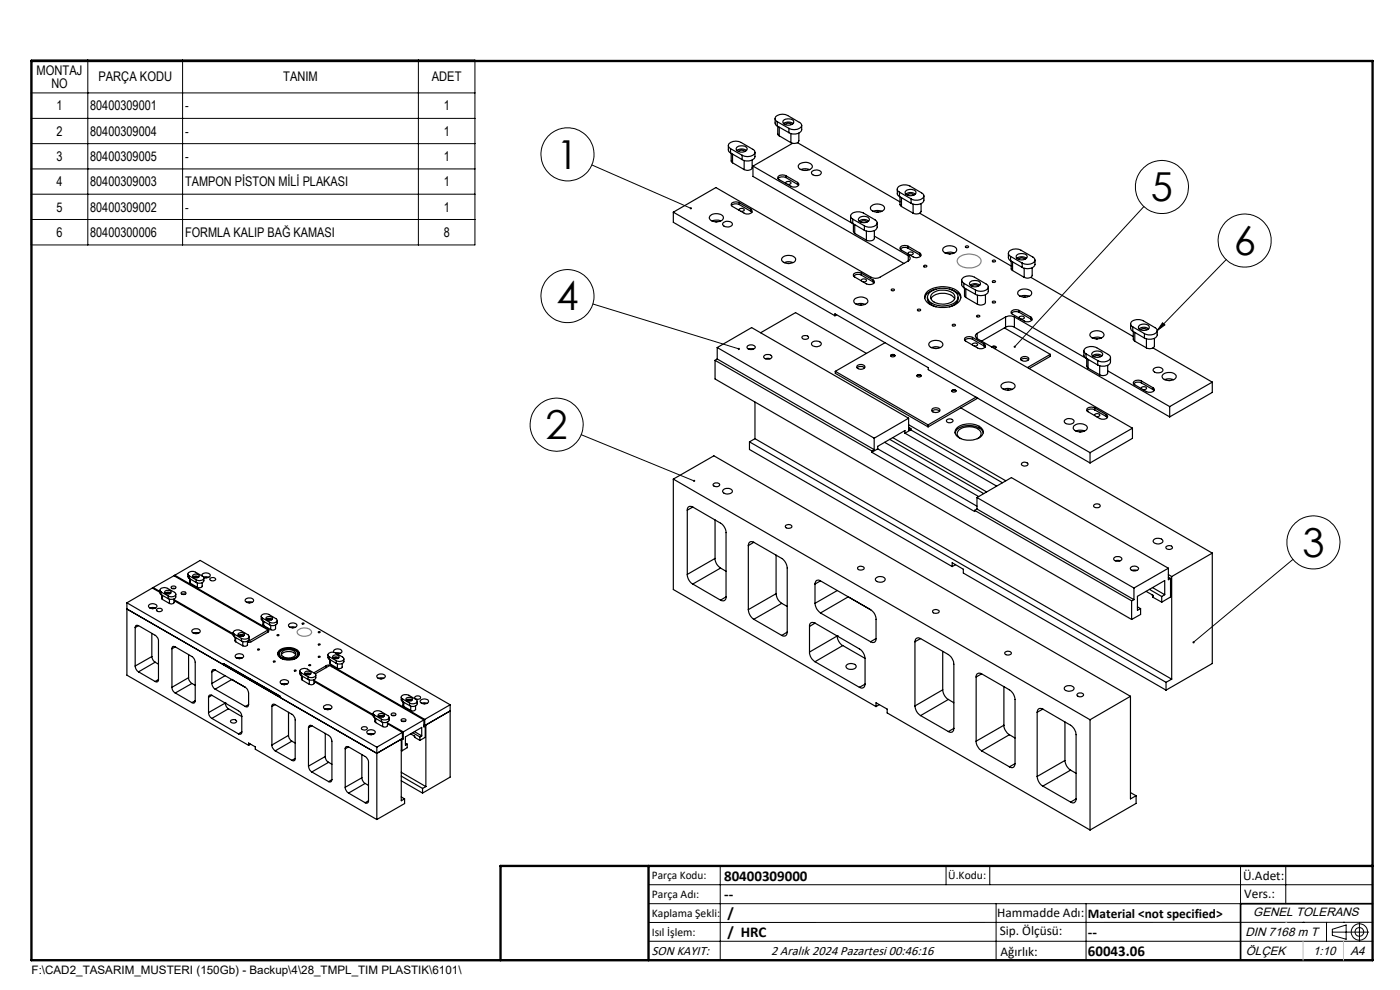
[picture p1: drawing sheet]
<svg xmlns="http://www.w3.org/2000/svg" width="297mm" height="210mm" viewBox="0 0 297 210" stroke-linecap="round" stroke-linejoin="round" font-family="sans-serif">
<g fill="none" stroke="#000" stroke-width=".25">
<path d="M154.5 30.9l.1 1.1 .4 .4M155 31.5a.73 .73 0 0 1-.5-.8 .73 .73 0 0 1 .7-.6l.9-.2 .6 .1 3 1.7a.71 .71 0 0 1 .5 .8 .71 .71 0 0 1-.7 .5l-.9 .2-1.2-.3M155 31.5l2.4 1.4M155 31.5v.9M155 32.4l2.4 1.5M155.1 32.5v1.6l.3 .4M155.4 34.5l2.5 1.5M155.4 32.7v1.8M156.3 31.9a1.78 1.78 0 0 1 2.1 0M156.4 31.2a1.59 1.59 0 0 1 2.1 .3 1.32 1.32 0 0 1-2.3 .3v-.3zM156.7 32.1a.94 .94 0 0 1 1.3 0M157.4 32.9v1"/>
<path d="M157.9 34v2M159.6 33.9v1.7a1.17 1.17 0 0 1-1.7 .4M159.7 35.2l21.3 12.3M159.7 35.2v2.2l32 18.5M160.2 32.3v.9a1.75 1.75 0 0 1-2.5 .8l-.3-.1M164.4 25.1l.1 1.2 .4 .4M164.9 25.8a.73 .73 0 0 1-.5-.8 .73 .73 0 0 1 .7-.6l.9-.2 .6 .1 3 1.7a.7 .7 0 0 1 .5 .7 .7 .7 0 0 1-.7 .6l-.9 .2-1.1-.3M164.9 25.8l2.5 1.4M164.9 25.8v.9M164.9 26.7l2.5 1.4M165 26.8v1.6l.3 .4M165.3 28.8l2.5 1.5"/>
<path d="M165.3 27v1.8M166.2 26.2a1.73 1.73 0 0 1 2 0M166.3 25.5a1.56 1.56 0 0 1 2.1 .3 1.24 1.24 0 0 1-2 .5l-.3-.3zM166.6 26.4a.94 .94 0 0 1 1.3 0M166.7 38.9a.56 .56 0 0 1 .5-.4 .56 .56 0 0 1 .6 .4l-.7 .2M166.7 37.3a1.03 1.03 0 0 0-1.7 .5l2.8 1.7a1.01 1.01 0 0 0 1.6-.5l-.2-.3M166.7 37.7a1.43 1.43 0 0 0-1.6 .2M166.7 37.3l2.5 1.4M166.7 37.7l2.5 1.4M166.7 37.3v.4M167.4 27.2v.9M167.8 28.3v2"/>
<path d="M168.1 30.4l-8.4 4.8M169.2 30.3l21.7 12.5M169.2 39.1l.2 .2M169.2 38.7v.4M169.5 28.2v1.6a1.11 1.11 0 0 1-1.7 .5M169.6 34.8a1.9 1.9 0 0 1 2.7 .4 1.5 1.5 0 0 1-2 .9 .79 .79 0 0 1-.8-.4 .79 .79 0 0 1 .1-.9zM169.9 36l.7-.2 1.2 .2M170.1 26.6v.9a1.89 1.89 0 0 1-2.7 .6M170.7 36.2h.3M172.2 36.4a1.34 1.34 0 0 1 2 .2 1.19 1.19 0 0 1-2 .1zM142.8 45l9.1-5.2 32.9 19a1.96 1.96 0 0 0 1.9 0l6-3.5M142.8 45v2.2l34.3 19.8"/>
<path d="M142.8 45l88.4 51M150.6 45.8a2.04 2.04 0 0 1 2.8 .2 .92 .92 0 0 1-1.1 1 1.56 1.56 0 0 1-1.8-.8zM151.1 46.9l.7-.2 1.1 .2M151.8 47.1h.3M153.4 47.3a1.3 1.3 0 0 1 2 .2 1.19 1.19 0 0 1-2.1 .1zM156.8 43a1.25 1.25 0 0 0-1.7 .4l.1 .3 2.7 1.5a1.17 1.17 0 0 0 1.7-.4l-.3-.4M156.8 43.4a1.46 1.46 0 0 0-1.6 .2M156.8 44.6a.54 .54 0 0 1 .6-.4 .54 .54 0 0 1 .5 .5l-.7 .1M156.8 43l2.5 1.4M156.8 43.4l2.5 1.4M156.8 43v.4M159.3 44.8l.2 .2"/>
<path d="M159.3 44.4v.4M166.1 54.5a1.94 1.94 0 0 1 2.7 .5 1.62 1.62 0 0 1-2.3 .8 .68 .68 0 0 1-.7-.5 .68 .68 0 0 1 .3-.8zM166.4 55.7l.7-.2 1.1 .2M167.1 55.9h.3M180.4 45.9l.1 1 .4 .5M180.9 46.5a.79 .79 0 0 1-.4-1 .79 .79 0 0 1 .9-.5l1-.1 .5 .2 2.7 1.5a.73 .73 0 0 1 .5 .8 .73 .73 0 0 1-.7 .6l-1.2 .2-.8-.3M180.9 46.5l2.5 1.4M180.9 46.5v.9M180.9 47.4l2.5 1.5M181 47.5v1.6l.3 .4M181.3 49.5l2.5 1.4M181.3 47.7v1.8"/>
<path d="M182.2 46.9a1.59 1.59 0 0 1 2.1 0M182.3 46.2a1.36 1.36 0 0 1 2.1 .4 1.34 1.34 0 0 1-2.3-.1zM182.6 47.1a1.03 1.03 0 0 1 1.3 0M182.7 58a1.45 1.45 0 0 0-1.7 .2l.2 .5 2.6 1.5a1.22 1.22 0 0 0 1.7-.4l-.3-.4M182.7 58.4a1.38 1.38 0 0 0-1.6 .2M182.7 59.6a.54 .54 0 0 1 .6-.4 .54 .54 0 0 1 .5 .4l-.7 .2M182.7 58l2.5 1.4M182.7 58.4l2.5 1.4M182.7 58v.4M183.4 47.9v1M183.8 49v1.9M184.8 43.8a2.04 2.04 0 0 1 2.8 .1 1.07 1.07 0 0 1-1.4 1.1 1.21 1.21 0 0 1-1.5-1.1z"/>
<path d="M185.2 59.8l.3 .2M185.2 44.8l.7-.1 1.2 .1M185.2 59.4v.4M185.5 48.9v1.6a1.13 1.13 0 0 1-1.7 .4M185.5 50.1l7.2 4.1M186 45h.3M186.1 47.3v.9a1.75 1.75 0 0 1-2.5 .8l-.2-.1M190.4 40.1v1.1l.4 .5M190.8 40.8a.73 .73 0 0 1-.4-.8 .73 .73 0 0 1 .7-.6l.5-.2 1.2 .2 2.7 1.5a.72 .72 0 0 1 .5 .8 .72 .72 0 0 1-.7 .6l-1.2 .2-.8-.3M190.8 40.8l2.5 1.4M190.8 40.8v.9M190.8 41.7l2.5 1.4"/>
<path d="M190.9 41.8v1.6l.3 .4M191.2 43.8l2.5 1.4M191.2 41.9v1.9M192.2 41.2a1.59 1.59 0 0 1 2 0M192.2 40.5a1.47 1.47 0 0 1 2.1 .3 1.26 1.26 0 0 1-2 .5l-.3-.4zM192.5 41.4a.94 .94 0 0 1 1.4 0M192.6 53.9a.56 .56 0 0 1 .6-.5 .56 .56 0 0 1 .5 .5l-.7 .2M192.7 52.2a1.03 1.03 0 0 0-1.7 .6l2.7 1.7a1.04 1.04 0 0 0 1.7-.6l-.3-.2M192.7 52.7a1.36 1.36 0 0 0-1.7 .1M192.7 52.2l2.4 1.5M192.7 52.7l2.4 1.4M192.7 52.2v.5"/>
<path d="M192.7 54.2a.58 .58 0 0 1 .4 .6 .58 .58 0 0 1-.4 .5M192.7 54.2v1.1M193.3 42.2v.9M193.7 43.3v1.9M195.1 45.2l19.4 11.2M195.1 54.1l.2 .2M195.1 53.7v.4M195.4 43.2v1.6a1.13 1.13 0 0 1-1.7 .4M196 56.4a.31 .31 0 0 1 .4-.2 .31 .31 0 0 1 .1 .4h-.5zM196 41.5v1a1.75 1.75 0 0 1-2.5 .7l-.2-.1M200.1 52.6a1.94 1.94 0 0 1 2.9 .3 1.56 1.56 0 0 1-2.3 .8l-.7-.5zM200.6 53.7l1-.2 .8 .2"/>
<path d="M201.3 53.9h.3M204 59.4v1.2l.5 .4M204.8 52.3a.3 .3 0 0 1 .4-.2 .3 .3 0 0 1 .2 .4h-.5zM205.8 59.8a1.59 1.59 0 0 1 2.2 .3 1.32 1.32 0 0 1-2.3 .3v-.3zM210.5 55.3a.3 .3 0 0 1 .4-.2 .3 .3 0 0 1 .2 .4h-.5zM210.5 59.6a.3 .3 0 0 1 .4-.1 .3 .3 0 0 1 .2 .4h-.5zM213.9 53.7l.1 1.1 .4 .5M214.4 54.4a.73 .73 0 0 1-.5-.8 .73 .73 0 0 1 .7-.6l.9-.2 .6 .1 3 1.6a.71 .71 0 0 1 .5 .8 .71 .71 0 0 1-.7 .6l-.9 .2-1.1-.3M214.4 54.4l2.5 1.4M214.4 54.4v.9M214.4 55.3l2.5 1.4M214.5 55.4v1.7l.3 .3"/>
<path d="M214.8 57.4l2.5 1.4M214.8 55.6v1.8M215.7 54.8a1.73 1.73 0 0 1 2 0M215.8 54.1a1.61 1.61 0 0 1 2.1 .3 1.35 1.35 0 0 1-2.3 .3v-.3zM216.1 55a.94 .94 0 0 1 1.3 0M216.9 55.8v.9M217.3 56.9v1.9M218.7 58.8l21.7 12.6M219 56.8v1.6a1.17 1.17 0 0 1-1.7 .4M219.6 55.2v.9a1.89 1.89 0 0 1-2.7 .6M151.7 76.4v4l88.4 51M151.7 76.4l33.3 19.3"/>
<path d="M152.2 73.7l7.3-4.2 33.3 19.2M152.2 73.7l33.3 19.2M152.2 76.2l33.3 19.2M152.2 73.7v2.5M152.2 76.2l-.5 .2M158.6 73.4a1.09 1.09 0 0 1 1.6 .3 1.03 1.03 0 0 1-1.7 0zM158.8 74.1h1M161.4 70.6l7.4-4.3 15 8.7M162.2 75.3a.9 .9 0 0 1 1.5 .5 1.1 1.1 0 0 1-1.7-.1zM162.3 76.1h1.1M170.2 71.4a.72 .72 0 0 1 .8-.3 .72 .72 0 0 1 .5 .6 .79 .79 0 0 1-1.4-.2zM172.2 72.7a1.34 1.34 0 0 1 2 .2 1.19 1.19 0 0 1-2 .1z"/>
<path d="M177.1 67v-.4l19.8 11.4v.4l34.3 19.8M177.2 78.8v.4l19.7 11.3M177.2 78.8l19.7 11.3M177.5 66.8l-.4 .2M181.4 63.4a1.9 1.9 0 0 1 2.7 .4 1.5 1.5 0 0 1-2 .9 .79 .79 0 0 1-.8-.4 .79 .79 0 0 1 .1-.9zM181.7 64.5l.7-.1 1.2 .1M181.8 78a1.26 1.26 0 0 1 1.6 0M181.9 77.6a.97 .97 0 0 1 1.6 .4 1.05 1.05 0 0 1-1.7-.2zM182.5 64.7h.3M187.7 72.7l-10.5 6.1M188.9 75.5a.55 .55 0 0 1 1 0M189 75.3a.49 .49 0 0 1 .8 .2 .47 .47 0 0 1-.5 .2 .47 .47 0 0 1-.3-.4z"/>
<path d="M189 75.4h.8M189.1 61.4a.3 .3 0 0 1 .4-.1 .3 .3 0 0 1 .2 .3l-.4 .1zM194.5 79.8a.52 .52 0 0 1 .9 0M194.6 79.6a.41 .41 0 0 1 .5-.2 .41 .41 0 0 1 .2 .5 .42 .42 0 0 1-.5 .1 .42 .42 0 0 1-.2-.4zM194.6 79.7h.8M194.6 65.7a.32 .32 0 0 1 .4-.2 .32 .32 0 0 1 .2 .4l-.4 .1zM196.6 62a5.4 5.4 0 0 1 6.9 .2 1.68 1.68 0 0 1-1 2.5 5.5 5.5 0 0 1-6-.8l-.3-.5v-.6zM196.7 63a2.02 2.02 0 0 0 1.9 2.1M197.1 62.2a4.6 4.6 0 0 1 5.9 .1 1.55 1.55 0 0 1-1.2 2.3 4.6 4.6 0 0 1-4.8-.9l-.3-.7zM197.3 72.6a1.94 1.94 0 0 1 2.7 .4 1.5 1.5 0 0 1-2 .9 .77 .77 0 0 1-.8-.4 .77 .77 0 0 1 .1-.9zM197.5 63.4a3.4 3.4 0 0 1 5 0M197.6 73.7l.7-.2 1.2 .2"/>
<path d="M197.7 62.4a3.7 3.7 0 0 1 4.7 0 1.21 1.21 0 0 1-1 1.9 3.5 3.5 0 0 1-3.8-.8l-.2-.4zM198.4 73.9h.2M198.6 61.3a2.7 2.7 0 0 0-2.4 1.9M201.4 61.3a2.93 2.93 0 0 1 2.4 1.9M202 68.9a.3 .3 0 0 1 .4-.2 .3 .3 0 0 1 .2 .4l-.4 .1zM203.2 63a1.89 1.89 0 0 1-1.8 2.1M204.5 60.1a.73 .73 0 0 1-.5-.8 .73 .73 0 0 1 .7-.6l.9-.2 .6 .1 3 1.6a.71 .71 0 0 1 .4 .8 .71 .71 0 0 1-.6 .6l-.9 .2-1.2-.3M204.5 60.1l2.4 1.4M204.5 60.1v.9M204.5 61l2.4 1.4M204.6 61.1v1.6l.3 .4M204.9 63.1l2.5 1.4"/>
<path d="M204.9 61.3v1.8M205.8 60.5a1.73 1.73 0 0 1 2.1 0M206.2 60.7a.94 .94 0 0 1 1.3 0M206.3 71.6a1.25 1.25 0 0 0-1.7 .4l.1 .3 2.7 1.5a1.17 1.17 0 0 0 1.7-.4l-.3-.4M206.3 72a1.46 1.46 0 0 0-1.7 .2M206.3 73.2a.54 .54 0 0 1 .5-.4 .54 .54 0 0 1 .6 .4l-.7 .2M206.3 71.6l2.5 1.4M206.3 72l2.5 1.4M206.3 71.6v.4M206.9 61.5v.9M207.2 67a.39 .39 0 0 1 .7 .1 .39 .39 0 0 1-.7-.1zM207.3 70.7a.58 .58 0 0 0-.4 .6 .58 .58 0 0 0 .4 .5"/>
<path d="M207.3 71.8l32.9 19M207.3 70.7v1.1M207.4 62.6v1.9M208.8 73.4l.2 .2M208.8 73v.4M209.1 62.5v1.6a1.17 1.17 0 0 1-1.7 .4M209.7 60.9v.9a1.75 1.75 0 0 1-2.5 .8l-.3-.2M210.4 73.6a.51 .51 0 0 1 .9 .2l-.3 .1M210.5 64a.31 .31 0 0 1 .4-.2 .31 .31 0 0 1 .2 .4h-.5zM211.3 73.7l-.8-.1 .4-.1 .4 .2M213.1 69.6l9.7 5.6M213.3 67.2a2.17 2.17 0 0 1 1.9 0"/>
<path d="M213.3 69.4a2.17 2.17 0 0 1 1.9 0M213.3 67.2l-6 3.5M213.3 67.2v2.2M213.3 69.4l-5.1 2.9M215.2 67.2l15.3 8.9M215.2 67.2v2.2M215.2 69.4l32.9 19M216 61.8a2.04 2.04 0 0 1 2.8 .1 1.2 1.2 0 0 1-1.7 1.1 .97 .97 0 0 1-1.1-1.2zM216.2 67.5a.56 .56 0 0 1 .5-.4 .56 .56 0 0 1 .6 .4l-.7 .2M216.2 65.9a1.03 1.03 0 0 0-1.7 .5l2.8 1.7a1.01 1.01 0 0 0 1.6-.6l-.2-.2M216.2 66.2a1.43 1.43 0 0 0-1.6 .3M216.2 65.9l2.5 1.4"/>
<path d="M216.2 66.2l2.5 1.5M216.2 65.9v.3M216.5 62.9l.7-.2 1.1 .2M216.6 76.3a1.2 1.2 0 0 1 1.6 0M216.6 75.9a1.06 1.06 0 0 1 1.7 .2 1.03 1.03 0 0 1-1.8 0zM217.2 63h.3M218.7 67.7l.2 .2M218.7 67.3v.4M222.8 75.2l-4.8 2.8M222.8 75.2v.4l-4.5 2.6M229.9 74.4l.1 1.1 .4 .5M230.4 75.1a.79 .79 0 0 1-.4-1 .79 .79 0 0 1 .9-.5l.9-.1 .6 .2 2.7 1.5a.73 .73 0 0 1 .5 .8 .73 .73 0 0 1-.7 .6l-1.2 .2-.8-.3"/>
<path d="M230.4 75.1l2.5 1.4M230.4 75.1v.9M230.4 76l2.5 1.4M230.5 76.1v1.6l.3 .4M230.8 78.1l2.5 1.4M230.8 76.2v1.9M231.4 70.7a1.94 1.94 0 0 1 2.8 .2 1.58 1.58 0 0 1-2.3 .8l-.7-.5zM231.7 75.5a1.64 1.64 0 0 1 2.1 0M231.8 74.8a1.36 1.36 0 0 1 2.1 .4 1.34 1.34 0 0 1-2.3-.1zM231.8 71.7l1-.2 .8 .2M232.1 75.7a1.03 1.03 0 0 1 1.3 0M232.6 71.9h.2"/>
<path d="M232.9 76.5v.9M233.3 77.6v1.9M235 77.5v1.6a1.13 1.13 0 0 1-1.7 .4M235 78.7l13.1 7.5M235.6 75.8v1a1.75 1.75 0 0 1-2.5 .7l-.2-.1M239.9 68.7v1.1l.4 .5M240.3 69.3a.79 .79 0 0 1-.4-.9 .79 .79 0 0 1 .9-.5l.9-.1 .6 .1 2.7 1.6a.72 .72 0 0 1 .5 .8 .72 .72 0 0 1-.7 .6l-1.2 .1-.8-.2M240.3 69.3l2.5 1.5M240.3 69.3v1M240.3 70.3l2.5 1.4M240.4 70.3v1.7l.3 .4M240.7 72.4l2.5 1.4"/>
<path d="M240.7 70.5v1.9M241.7 69.8a1.59 1.59 0 0 1 2 0M241.7 69.1a1.47 1.47 0 0 1 2.1 .2 1.26 1.26 0 0 1-2 .6l-.3-.4zM242 69.9a1.03 1.03 0 0 1 1.3 0M242.8 70.8v.9M243.2 71.9v1.9M244.6 73.8l12.6 7.3M244.7 78.2a1.3 1.3 0 0 1 2 .2 1.2 1.2 0 0 1-2.1 .2zM244.9 71.8v1.6a1.13 1.13 0 0 1-1.7 .4M245.5 70.1v.9a1.75 1.75 0 0 1-2.5 .8l-.2-.1M246.8 79.4a1.86 1.86 0 0 1 2.7 .4 1.5 1.5 0 0 1-2 .9 .8 .8 0 0 1-.8-1.2zM159 93.7v1.6l43 24.9"/>
<path d="M159 93.7l88.4 51M160.2 85.3v7.8M160.2 93.1l88.4 51M160.2 93.1l-1.2 .6M185 95.7v.2M185 95.9l21.8 12.6v-.2M185.5 92.9v2.5M185.5 95.4l-.5 .3M186.2 95.2l-1.2 .7M186.2 95.2l21.1 12.2M187.7 93.8l19.9 11.5M188.7 93.2l20 11.5"/>
<path d="M189.4 92.8l19.9 11.5M192 91.9v-.6l-5.8 3.4v.5M192 91.9l19.4 11.2M192.8 88.7v2.5l.4-.3M192.8 88.7l-7.3 4.2M192.8 90.6l.4 .3M192.8 90.1l20.6 11.9M193.2 91.2l-1.2 .7M193.2 91.2l19.5 11.2M193.2 90.9v.3M196.9 90.1v.4M197.7 87.2a1.26 1.26 0 0 1 1.6 0"/>
<path d="M197.8 86.7a1.08 1.08 0 0 1 1.6 .3 1 1 0 0 1-1.7 0zM200.9 89a.84 .84 0 0 1 1.3 .3 .86 .86 0 0 1-1.4 0zM201.9 83a.55 .55 0 0 1 .9 0M201.9 82.9h.9M202 82.8a.47 .47 0 0 1 .8 .2 .53 .53 0 0 1-.9-.1zM202.6 91.8a2.95 2.95 0 0 1 3.2-1.5 2.73 2.73 0 0 1 2.8 1.5M203 90.8a4.1 4.1 0 0 1 5.4 .2 1.46 1.46 0 0 1-1.2 2.1 3.7 3.7 0 0 1-4.6-1.2l.1-.7zM203.8 86.5l53.4 30.8M203.9 93.1a1.11 1.11 0 0 1-.9-1.1 1.11 1.11 0 0 1 .9-1.1 3.6 3.6 0 0 1 4.1 .6 1.1 1.1 0 0 1-.7 1.6M207.1 84.2l-10.2 5.9M207.4 84.4l-10.5 6.1M212.5 81.6a1.87 1.87 0 0 1 2.8 .2 1.5 1.5 0 0 1-2 .9 .8 .8 0 0 1-.8-1.1z"/>
<path d="M212.9 82.6l.7-.2 1.2 .2M213.7 82.8h.3M216.8 98.2a.86 .86 0 0 1 1.3 .3 .75 .75 0 0 1-.7 .4 .75 .75 0 0 1-.7-.6zM225.8 89.1a1.34 1.34 0 0 1 2.1 .3 1.19 1.19 0 0 1-2.1 0zM227.8 90.4a1.95 1.95 0 0 1 2.9 .3 1.74 1.74 0 0 1-2.8 .5l-.2-.3zM228.2 91.4l.8-.1 1.1 .1M229 91.6h.3M231.2 96v2.2M232.2 86.5a1.39 1.39 0 0 0-1.6 .3v.4l2.7 1.6a1.22 1.22 0 0 0 1.7-.4l-.3-.4M232.2 87a1.38 1.38 0 0 0-1.6 .1M232.2 88.2a.54 .54 0 0 1 .6-.5 .54 .54 0 0 1 .5 .5l-.7 .2M232.2 86.5l2.5 1.5"/>
<path d="M232.2 87l2.5 1.4M232.2 86.5v.5M234.7 88.4l.2 .2M234.7 88v.4M240.2 90.8l-9 5.2M240.2 90.8v2.2l-9 5.2M242.1 82.4a.56 .56 0 0 1 .6-.4 .56 .56 0 0 1 .5 .5l-.7 .1M242.1 80.8a1.03 1.03 0 0 0-1.6 .6l2.7 1.7a1.04 1.04 0 0 0 1.7-.6l-.3-.2M242.1 81.2a1.36 1.36 0 0 0-1.6 .2M242.1 80.8l2.5 1.5M242.1 81.2l2.5 1.4M242.1 80.8v.4"/>
<path d="M244.6 82.6l.2 .3M244.6 82.3v.3M247.1 80.5l.7-.1 1.2 .1M247.9 80.7h.3M248.1 86.2v2.2M257.2 81.1v2.1l-9.1 5.2M257.2 81.1l-9.1 5.1M142.8 101.6l88.4 51.1M142.8 101.6l8.6-4.9 88.4 51M142.8 101.6v23.5l43 24.8M145.8 108.2v13.6M147 107.6l5.9 3.4a2.46 2.46 0 0 1 1.1 2v13.6"/>
<path d="M147 107.6a.71 .71 0 0 0-.9-.1 .71 .71 0 0 0-.3 .7M147 107.6l-1.2 .6M151.3 102.6a.75 .75 0 0 1 1.3 .3 .83 .83 0 0 1-1.3-.1zM151.7 118.5a2.46 2.46 0 0 0 1.2 2M151.7 110.3v8.2M151.7 118.5l-5.9 3.3M153.4 104a1.15 1.15 0 0 1 2 .3 1.29 1.29 0 0 1-2.1-.1zM158.7 115.7v13.6M159.9 115l5.9 3.5a2.71 2.71 0 0 1 1.2 2v13.6M159.9 115a.72 .72 0 0 0-.8 0 .72 .72 0 0 0-.4 .7M159.9 115l-1.2 .7M164.6 117.7v8.2"/>
<path d="M166.7 111.5a.79 .79 0 0 1 1.3 .3 .87 .87 0 0 1-1.4-.2zM202.7 119.8l-.7 .4M206.8 108.3l33.3 19.2M207.3 105.5v2.5M207.3 105.5l33.3 19.2M207.3 108l33.3 19.2M207.3 105.5l7.3-4.2 33.3 19.2M207.3 108l-.5 .3M232.1 107.1a.7 .7 0 0 1 .7-.3 .7 .7 0 0 1 .6 .6 .77 .77 0 0 1-1.4-.2zM236.4 118.3a1.04 1.04 0 0 1 1.6 .3 1 1 0 0 1-1.7 0zM236.6 118.9h1M244.9 114.4a1.3 1.3 0 0 1 1.8 .4 1.19 1.19 0 0 1-2.1 0z"/>
<path d="M247.3 116a.85 .85 0 0 1 1.4 .2 .79 .79 0 0 1-.7 .3 .79 .79 0 0 1-.7-.5zM257.2 117.3l-8.6 5M257.2 117.3v23.4l-9.8 5.7M26.9 129.2l53 30.6 5.5-3.1v-1.3M26.9 127.9v15.3l25.8 14.9M26.9 127.9l53 30.6M28.7 133.1v8.2M29.4 132.7l3.5 2.1a1.38 1.38 0 0 1 .7 1.2v8.1M29.4 132.7a.44 .44 0 0 0-.5 0 .44 .44 0 0 0-.2 .4M29.4 132.7l-.7 .4M31.7 128.3a1.08 1.08 0 0 1 1.6 .3 1.04 1.04 0 0 1-1.8-.1zM31.9 129l.4-.1 .6 .1"/>
<path d="M32.2 139.3l.2 .6 .5 .6M32.2 134.4v4.9M32.2 139.3l-3.5 2M32.3 129.1h.2M32.5 124.6l4.4-2.5 20 11.5-4.4 2.6M32.5 124.6l1.4 .9M32.5 124.6v.2M33.2 129.2a.65 .65 0 0 1 .7-.2 .65 .65 0 0 1 .5 .5 .7 .7 0 0 1-1.2-.2zM33.9 125.2v.7l.3 .2M33.9 125.7l-1.6-1-5.4 3.2M34.2 125.6a.52 .52 0 0 1-.2-.7 .52 .52 0 0 1 .7-.2h.7l1.6 1a.52 .52 0 0 1 .2 .6 .52 .52 0 0 1-.7 .3l-.8-.2M34.2 125.6l1.5 .8"/>
<path d="M34.2 125.6v.5M34.2 126.1l1.5 .9M34.3 126.9l.1 .2 1.5 .9M34.3 126.2v.8M34.5 126.3v.9M35 125.8a.95 .95 0 0 1 1.2 0M35 125.4l.4-.2a.57 .57 0 0 1 .6 0 .57 .57 0 0 1 .3 .6l-.5 .2a.57 .57 0 0 1-.6 0 .57 .57 0 0 1-.2-.5zM35.2 125.9l.3-.1 .5 .1M35.7 126.4v.6M35.9 127.1v.9M36.3 124.5l.2-.2a.42 .42 0 0 1 .6 0 .42 .42 0 0 1 .2 .4 .59 .59 0 0 1-1-.2zM36.5 137.6v8.2"/>
<path d="M36.5 124.8h.6M36.9 127.7a.66 .66 0 0 1-1 .3M36.9 127v.8M36.9 127.2l12.6 7.2M36.9 127.4l12.6 7.2M37.1 122l19.7 11.4M37.1 122l5.4-3.1 53 30.6M37.1 122v.2M37.2 137.2l3.7 2.1 .4 .6 .1 .6v8.2M37.2 137.2a.41 .41 0 0 0-.5-.1 .41 .41 0 0 0-.2 .5M37.2 137.2l-.7 .4M37.3 126v.6a1.12 1.12 0 0 1-1.6 .4"/>
<path d="M38.4 125.8l.1-.1a.5 .5 0 0 1 .6-.2 .5 .5 0 0 1 .3 .5l-.2 .1a.53 .53 0 0 1-.8-.3zM38.6 126.1h.6M39.9 121.8v.6l.2 .3M40 138.8v4.9M40.1 122.2a.49 .49 0 0 1-.2-.6 .49 .49 0 0 1 .6-.4h.7l1.8 1a.52 .52 0 0 1 .2 .7 .52 .52 0 0 1-.7 .2l-.9-.1M40.1 122.2l1.5 .8M40.1 122.2v.5M40.1 122.7l1.5 .9M40.2 123.4l.2 .3M40.2 122.8v.7M40.4 123.7l1.5 .9M40.4 122.9v.8"/>
<path d="M40.9 133.6a.91 .91 0 0 1 .9-.3 .91 .91 0 0 1 .6 .7 1.09 1.09 0 0 1-1.7-.1zM40.9 122.1l.1-.1a.83 .83 0 0 1 1.3 .2 .83 .83 0 0 1-1.4 0zM41 122.4l.5-.2 .7 .2M41 134.3h1.2M41.1 122.5h.1a.51 .51 0 0 1 .7 0M41.5 134.4h.2M41.6 123v.6M41.9 123.7v.9M42.8 122.2a.94 .94 0 0 1 .9-.7 .94 .94 0 0 1 .9 .6 1.09 1.09 0 0 1-1.4 .4M42.9 124.3a.69 .69 0 0 1-1 .3M42.9 123.6v.8M43.2 122.4h1.1"/>
<path d="M43.3 122.6v.6a1.17 1.17 0 0 1-1.7 .4M43.6 122.5h.2M44.6 122.7a.6 .6 0 0 1 .7-.2 .6 .6 0 0 1 .4 .5 .68 .68 0 0 1-1.2-.2zM49.5 134.2v.5l.2 .4M49.7 134.5a.47 .47 0 0 1-.2-.5 .47 .47 0 0 1 .6-.3l1 .1 1.5 .8a.47 .47 0 0 1 .2 .6 .47 .47 0 0 1-.5 .3l-1.1-.1M49.7 134.5l1.5 .9M49.7 134.5v.6M49.7 135.1l1.5 .9M49.8 135.8l.2 .3M49.8 135.1v.8M50 139a1.07 1.07 0 0 1 1.7 .3 1.05 1.05 0 0 1-1.8-.1zM50 136.1l1.5 .9a.63 .63 0 0 0 1-.3"/>
<path d="M50 135.2v.9M50.2 139.6h1.1M50.6 134.8l.3-.2 .9 .2M50.6 134.4a.72 .72 0 0 1 1.2 .3l-.4 .3a.55 .55 0 0 1-.6 0 .55 .55 0 0 1-.3-.5zM50.7 139.7h.2M50.8 134.9a.55 .55 0 0 1 .8 0M51.2 135.4v.6M51.5 136.1v.9M52.1 127.1a1.06 1.06 0 0 1 1.7 .3 1.07 1.07 0 0 1-1.8-.1zM52.4 127.8h1M52.5 136v.8M52.8 127.9h.2"/>
<path d="M52.8 135v.6a1.1 1.1 0 0 1-1.6 .4M54.6 137.7l.5 .1-.2 .1zM55.4 130.7v.7l.3 .3M55.7 131.1a.46 .46 0 0 1-.3-.6 .46 .46 0 0 1 .6-.3l.9 .1 1.6 .9a.47 .47 0 0 1 .3 .6 .47 .47 0 0 1-.6 .3l-1-.1M55.7 131.1l1.5 .9M55.7 131.1v.6M55.7 131.7l1.5 .8M55.8 132.4l.2 .3M55.8 131.7v.8M56 132.7l1.4 .9M56 131.8v.9M56.5 130.9l.4-.1a.54 .54 0 0 1 .6 0 .54 .54 0 0 1 .2 .6l-.4 .1a.53 .53 0 0 1-.6 0 .53 .53 0 0 1-.2-.6z"/>
<path d="M56.5 131.4l.4-.2 .8 .2M56.7 131.5a.55 .55 0 0 1 .8 0M56.8 133.4a.37 .37 0 0 1 .2 .3 .37 .37 0 0 1-.2 .4l-3.6 2.1-.7 .1M56.8 133.4l.1 .6M57.2 132v.5M57.4 132.6v1M58.5 133.3a.66 .66 0 0 1-1.1 .3M58.5 132.6v.7M58.8 131.6v.5a1.1 1.1 0 0 1-1.6 .4M59.3 138.7a1.19 1.19 0 0 0 1.1 1.2M59.3 137.9a3.2 3.2 0 0 1 4.1 .4 1.39 1.39 0 0 1-1.4 1.6 2.51 2.51 0 0 1-3.1-1.2v-.3zM59.4 138.2a2.63 2.63 0 0 1 3.7 .2 1.34 1.34 0 0 1-1.6 1.4h-.2a1.67 1.67 0 0 1-2-1.2z"/>
<path d="M59.7 138.9a2.05 2.05 0 0 1 3 0M59.8 138.3a1.98 1.98 0 0 1 3 .3 1.69 1.69 0 0 1-2.5 .8 .71 .71 0 0 1-.5-1.1zM60.4 137.7a1.77 1.77 0 0 0-1.5 1.1M61.3 132.5a.99 .99 0 0 1 1.7 .2 1.06 1.06 0 0 1-1.8-.1zM61.5 133.1h1.2M62 133.2h.2M62.1 137.7a1.69 1.69 0 0 1 1.4 1.1M63.1 138.7a1.15 1.15 0 0 1-1 1.2M64.1 132.2h.4v.1l-.3 .1zM67.5 134l.4 .1-.2 .1zM67.5 136.7h.4l-.2 .1zM67.5 139.3h.4l-.2 .1z"/>
<path d="M69.6 138.9v.7l.2 .2M69.8 139.3l1.5 .9M69.8 139.3v.5M69.8 139.8l1.5 .9M69.9 139.9v.8M70.6 139.2l.1-.1a.79 .79 0 0 1 1.2 .3 .8 .8 0 0 1-1.3-.1zM70.7 139.6l.5-.3 .7 .3M70.8 139.7a.55 .55 0 0 1 .8 0M70.8 138.4a.56 .56 0 0 1 .2-.6 .56 .56 0 0 1 .5-.2 .63 .63 0 0 1 .7 .1 .63 .63 0 0 1 .2 .7l-.2 .2-.7 .1M71.2 138.5l1.5 .9a.52 .52 0 0 1 .2 .7 .52 .52 0 0 1-.7 .2l-.9-.1M71.2 138.5a1.02 1.02 0 0 0-1.6 .5l.2 .3M71.2 138.5l1 .1"/>
<path d="M71.5 138.7h.2M73 139.8v.5a1.17 1.17 0 0 1-1.7 .4M145.8 121.8a2.46 2.46 0 0 0 1.2 2.1M147 123.9l5.9 3.4M152.9 120.5l1.1 .7M152.9 120.5l-5.9 3.4M154 126.6a.71 .71 0 0 1-.3 .8 .71 .71 0 0 1-.8-.1M154 126.6l-1.1 .7M158.7 129.3a2.71 2.71 0 0 0 1.2 2.1M159.9 131.4l5.9 3.4M164.6 125.9a2.61 2.61 0 0 0 1.2 2.1M164.6 125.9l-5.9 3.4"/>
<path d="M165.8 128l1.2 .6M165.8 128l-5.9 3.4M167 134.1a.72 .72 0 0 1-.3 .7 .72 .72 0 0 1-.9 0M167 134.1l-1.2 .7M171.7 138.3a2.46 2.46 0 0 0 1.2 2.1M171.7 132.9v5.4M172.9 132.2a.71 .71 0 0 0-.8-.1 .71 .71 0 0 0-.4 .8M172.9 132.2l9.4 5.4a2.63 2.63 0 0 1 1.2 2.1M172.9 128a2.71 2.71 0 0 0 1.2 2M172.9 123.9v4.1M172.9 132.2l-1.2 .7M174.1 123.2a.7 .7 0 0 0-.9-.1 .7 .7 0 0 0-.3 .8"/>
<path d="M174.1 123.2l10.6 6.1a2.46 2.46 0 0 1 1.1 2.1v4.1M174.1 130l10.6 6.1M174.1 123.2l-1.2 .7M177.6 134.9a2.46 2.46 0 0 0 1.2 2M177.6 134.9h.1M177.6 134.9l-5.9 3.4M177.6 125.3l-4.7 2.7M178.8 136.9l4.7 2.8M178.8 136.9l-5.9 3.5M179.9 126.6h.1M180 126.6l4.7 2.8M180 126.6l-5.9 3.4"/>
<path d="M182 120.4a.79 .79 0 0 1 1.3 .2 .82 .82 0 0 1-1.4-.1zM183.5 139.7v5.4M185.8 122.7a1.31 1.31 0 0 1 2 .2 1.19 1.19 0 0 1-2.1 0zM185.8 135.5a.7 .7 0 0 1-.3 .7 .7 .7 0 0 1-.8-.1M185.8 135.5l-1.1 .6M194.1 136.1v13.6M195.3 135.5l5.9 3.3a2.71 2.71 0 0 1 1.2 2.1v13.6M195.3 135.5a.73 .73 0 0 0-.8-.1 .73 .73 0 0 0-.4 .7M195.3 135.5l-1.2 .6M198 129.4a.94 .94 0 0 1 1.2 .3 .8 .8 0 0 1-1.4 0zM200 138.2v8.1M202 120.2v-.8l2.4 1.3v.9l43 24.8"/>
<path d="M213.2 138.4a.79 .79 0 0 1 1.3 .3 .82 .82 0 0 1-1.4-.2zM239.9 120.4a1.09 1.09 0 0 1 1.6 .2 1.03 1.03 0 0 1-1.7 0zM240.1 127.5v3.9M240.1 121h1.1M240.6 127.2l-.5 .3M240.6 124.7v2.5M241.3 128.7l.7 .4M242 129.1v1.2l-1.9 1.1M243.1 125.4l1.5 .9v.4M243.8 125l2.7 1.5M244.4 126.1l.2 .6M244.5 124.6l2.6 1.5"/>
<path d="M244.6 126.7l1.9 1M246.5 126.5v1.2M247.1 126.1l-.6 .4M247.1 126.1v-3l-5.8 3.4v3l.7-.4M247.9 120.5v2.5l.4-.3M247.9 120.5l-7.3 4.2M247.9 122.4l.4 .3M247.9 121.9l.7 .4M248.3 122.7v3.9l-1.8 1.1M248.6 122.3v21.8M28.7 141.3a1.6 1.6 0 0 0 .7 1.2M29.4 142.5l3.5 2.1"/>
<path d="M32.9 140.5l.7 .4M32.9 140.5l-3.5 2M33.6 144.1a.43 .43 0 0 1-.2 .5 .43 .43 0 0 1-.5 0M33.6 144.1l-.7 .5M36.5 145.8a1.38 1.38 0 0 0 .7 1.2M37.2 147l3.5 2M40 143.7a1.6 1.6 0 0 0 .7 1.3M40 143.7l-3.5 2.1M40.7 145l.7 .4M40.7 145l-3.5 2M41.4 148.7a.42 .42 0 0 1-.2 .4 .42 .42 0 0 1-.5-.1M41.4 148.7l-.7 .3"/>
<path d="M44.2 151.2a1.6 1.6 0 0 0 .7 1.2M44.2 147.9v3.3M44.9 147.5a.44 .44 0 0 0-.5 0 .44 .44 0 0 0-.2 .4M44.9 147.5l5.7 3.3a1.38 1.38 0 0 1 .7 1.2M44.9 145l.1 .5 .6 .7M44.9 152.4l5.7 3.3M44.9 142.5v2.5M44.9 147.5l-.7 .4M45.6 142.1a.42 .42 0 0 0-.4 0 .42 .42 0 0 0-.3 .4M45.6 146.2l6.4 3.7M45.6 142.1l6.4 3.7M45.6 142.1l-.7 .4"/>
<path d="M47.5 141v-.2l11.9 6.9M47.8 149.1l.2 .7 .5 .5M47.8 149.1h.1M47.8 149.1l-3.6 2.1M47.8 143.3l-2.9 1.7M48.5 150.3l2.8 1.7M48.5 150.3l-3.6 2.1M49 152.8l.2-.1a.58 .58 0 0 1 .6-.1 .58 .58 0 0 1 .3 .5 .69 .69 0 0 1-1.2-.2zM49.2 144.1h.1M49.2 144.1l2.8 1.7M49.2 144.1l-3.6 2.1M51.3 155.2a.43 .43 0 0 1-.2 .5 .43 .43 0 0 1-.5 0"/>
<path d="M51.3 152v3.2M51.3 155.2l-.7 .5M52 145.8l.5 .5 .2 .7v2.5M52.7 149.5a.42 .42 0 0 1-.2 .4 .42 .42 0 0 1-.5 0M52.7 158.1v-.5l1.5 .8v.5l25.7 14.9M52.7 149.5l-.7 .4M53.2 157.9l-.5 .2M57.7 158a1.6 1.6 0 0 0 .7 1.3M57.7 149.9v8.1M58.4 149.5l3.7 2.1 .5 .8v8.5M58.4 149.5a.42 .42 0 0 0-.5-.1 .42 .42 0 0 0-.2 .5M58.4 159.3l3.5 2"/>
<path d="M58.4 149.5l-.7 .4M59.3 147.6l-11.8-6.8v.3l11.8 6.8M59.3 147.6l.1 .3M59.3 147.9h.1M59.6 144.4a1.15 1.15 0 0 1 1.6 .3 .95 .95 0 0 1-.9 .5 .95 .95 0 0 1-.9-.6zM59.8 145.1l.6-.1 .5 .1M60.3 145.2h.1M61.2 156a1.6 1.6 0 0 0 .7 1.2M61.2 151.1v4.9M61.2 156l-3.5 2M61.9 157.2l.7 .4M61.9 157.2l-3.5 2.1"/>
<path d="M62.4 142.2h.1a.17 .17 0 0 1 .2-.1 .17 .17 0 0 1 .1 .2l-.3 .1zM63.6 142.3v.6l.3 .4M63.9 142.7a.52 .52 0 0 1-.2-.7 .52 .52 0 0 1 .7-.2l.7 .1 1.6 .9a.48 .48 0 0 1 .3 .6 .48 .48 0 0 1-.6 .3l-1-.1M63.9 142.7l1.5 .9M63.9 142.7v.6M63.9 143.3l1.5 .8M64 144l.1 .3M64 143.3v.8M64.1 144.3l1.5 .9M64.1 143.4v.9M64.7 143a.89 .89 0 0 1 1.2 0M64.7 142.5l.4-.1a.54 .54 0 0 1 .6 0 .54 .54 0 0 1 .2 .6l-.4 .1a.57 .57 0 0 1-.6 .1 .57 .57 0 0 1-.2-.6z"/>
<path d="M64.9 143.1l.3-.2 .5 .2M65.4 143.6v.5M65.4 154.4v8.1M65.6 144.2v1M66.1 153.9l3.6 2.1a1.6 1.6 0 0 1 .7 1.2v8.2M66.1 153.9a.44 .44 0 0 0-.5 0 .44 .44 0 0 0-.2 .5M66.1 153.9l-.7 .5M66.6 144.9a.68 .68 0 0 1-1 .3M66.6 144.2v.7M66.6 144.3l12.6 7.3M66.6 144.6l12.6 7.2M66.9 142.9l3.1-1.7 19.9 11.5"/>
<path d="M67 143.2v.5a1.14 1.14 0 0 1-1.6 .4M68.7 149.8a1.06 1.06 0 0 1 1.7 .3 1.07 1.07 0 0 1-1.8-.1zM69 150.4h1.1M69 155.6v4.9M69.2 141.2l.4-.1 .7 .1M69.2 141.2l-2.6 1.5M69.2 141.2v.4M69.4 150.5h.2M69.9 140.6l.2 .3M70.1 140.9l1.5 .8M70.1 140v.9M70.3 141.2l19.8 11.4"/>
<path d="M70.3 141.2v.2M71.3 140.2v.5M71.6 140.8v.9M72.6 141.4a.69 .69 0 0 1-1 .3M72.6 140.7v.8M73.2 158.8v8.2M73.9 158.4l3.6 2.1a1.6 1.6 0 0 1 .7 1.2v8.2M73.9 158.4a.44 .44 0 0 0-.5 0 .44 .44 0 0 0-.2 .4M73.9 158.4l-.7 .4M76.8 154.3l.1-.1a.58 .58 0 0 1 .6-.1 .58 .58 0 0 1 .4 .5 .71 .71 0 0 1-1.2-.2zM77.9 155.1a1.13 1.13 0 0 1 1.7 .2 .98 .98 0 0 1-.9 .5 .98 .98 0 0 1-.9-.6zM78.1 155.7h1.2"/>
<path d="M78.6 155.8h.2M79.2 151.3v.6l.2 .4M79.4 151.7a.47 .47 0 0 1-.2-.6 .47 .47 0 0 1 .6-.3l1 .1 1.5 .9a.46 .46 0 0 1 .2 .6 .46 .46 0 0 1-.5 .3l-1.1-.1M79.4 151.7l1.5 .9M79.4 151.7v.6M79.4 152.3l1.5 .8M79.5 153l.2 .3M79.5 152.3v.8M79.7 153.3l1.5 .8M79.7 152.4v.9M79.9 158.5v15.3M80 143.3a1.07 1.07 0 0 1 1.7 .2 1.01 1.01 0 0 1-.9 .5 1.01 1.01 0 0 1-.9-.6z"/>
<path d="M80.2 151.6l.1-.1a.72 .72 0 0 1 1.2 .4l-.4 .2a.55 .55 0 0 1-.6 0 .55 .55 0 0 1-.3-.5zM80.3 151.9l.3-.1 .9 .1M80.3 143.9h1.1M80.5 152.1l.4-.2 .4 .2M80.8 144h.1M80.9 152.6v.5M81.2 153.2v.9M82.2 153.8a.63 .63 0 0 1-1 .3M82.2 153.2v.7M82.2 153.3l3.3 1.9M82.2 153.5l3.2 1.9M82.5 152.2v.5a1.08 1.08 0 0 1-1.6 .4"/>
<path d="M83 151.4a.47 .47 0 0 1 .6-.2 .47 .47 0 0 1 .3 .5l-.2 .1a.42 .42 0 0 1-.5 .1 .42 .42 0 0 1-.2-.5zM83.2 151.8h.6M85.1 147.9v.6l.3 .3M85.1 159.2l.2 .1M85.2 152.6l.1-.1a.4 .4 0 0 1 .6-.1 .4 .4 0 0 1 .1 .6h-.1a.42 .42 0 0 1-.6 .1 .42 .42 0 0 1-.1-.5zM85.3 156.9l-.2-.1v13.1l.7-.4M85.3 156.9v2.4M85.3 153h.6M85.4 155.4l-5.5 3.1M85.4 156.6l.1 .1M85.4 148.3a.46 .46 0 0 1-.3-.6 .46 .46 0 0 1 .6-.3h.9l1.6 1a.47 .47 0 0 1 .3 .5 .47 .47 0 0 1-.6 .4l-1-.2M85.4 148.3l1.5 .8"/>
<path d="M85.4 148.3v.5M85.4 148.8l1.5 .9M85.5 149.6l.2 .3M85.5 148.9v.7M85.5 156.7l-.2 .2M85.5 155.2v1.5M85.7 149.9l1.4 .8M85.7 149v.9M86 157.6l.4 .3M86.2 148.1l.4-.2a.55 .55 0 0 1 .6 0 .55 .55 0 0 1 .3 .5l-.1 .1a.72 .72 0 0 1-1.3-.3zM86.2 148.5l.4-.2 .8 .2M86.4 148.7a.55 .55 0 0 1 .8 0"/>
<path d="M86.4 157.9v.7l-1.1 .7M86.9 149.1v.6M87.1 155.7l.9 .5v.2M87.1 149.8v.9M87.5 155.4l1.6 .9M87.8 156.1l.2 .3M87.9 155.2l1.6 .9M88 156.4l1.1 .6M88.1 147.8v-.1a.61 .61 0 0 1 .7-.1 .61 .61 0 0 1 .4 .5 .76 .76 0 0 1-1.2-.2zM88.2 150.4a.66 .66 0 0 1-1.1 .3M88.2 149.7v.8M88.5 148.8v.5a1.1 1.1 0 0 1-1.6 .4"/>
<path d="M89.1 156.3v.7M89.3 148.5a1.15 1.15 0 0 1 1.6 .3 1.03 1.03 0 0 1-1.8 0zM89.5 149.2h1.1M89.5 156.1l-.4 .2M89.5 156.1v-1.8l-3.5 2v1.8l.4-.2M89.9 152.7v1.5l.3-.2M89.9 152.7l-4.4 2.5M90 149.3h.1M90.1 153.9l5.4-3.1-5.2 3v13.1M90.1 153.9h-.2l.3 .1M90.1 152.6v1.3M90.2 154v2.4l-1.1 .6"/>
<path d="M95.5 149.5v15.3l-5.9 3.4M95.5 149.5l-5.4 3.1M172.9 140.4l9.4 5.4M179.6 141.1a1.42 1.42 0 0 1 2 .2 1.24 1.24 0 0 1-2.1 0zM183.5 145.1a.73 .73 0 0 1-.4 .8 .73 .73 0 0 1-.8-.1M183.5 145.1l-1.2 .7M185.8 149.9v-.8l2.4 1.3v.8l43 24.9M186.5 149.5l-.7 .4M194.1 149.7a2.61 2.61 0 0 0 1.2 2.1M195.3 151.8l5.9 3.4M200 146.3a2.61 2.61 0 0 0 1.2 2.1M200 146.3l-5.9 3.4"/>
<path d="M201.2 148.4l1.2 .7M201.2 148.4l-5.9 3.4M202.4 154.5a.7 .7 0 0 1-.4 .8 .7 .7 0 0 1-.8-.1M202.4 154.5l-1.2 .7M207.1 157.2a2.71 2.71 0 0 0 1.1 2.1M207.1 143.6v13.6M208.2 142.9l5.9 3.4a2.61 2.61 0 0 1 1.2 2.1v13.6M208.2 142.9a.72 .72 0 0 0-.8 0 .72 .72 0 0 0-.3 .7M208.2 159.3l5.9 3.4M208.2 142.9l-1.1 .7M213 153.8a2.57 2.57 0 0 0 1.1 2M213 145.7v8.1"/>
<path d="M213 153.8l-5.9 3.4M214.1 155.8l1.2 .8M214.1 155.8l-5.9 3.5M220 151.1v13.6M221.2 150.4l5.9 3.4a2.57 2.57 0 0 1 1.2 2v13.7M221.2 150.4a.73 .73 0 0 0-.8-.1 .73 .73 0 0 0-.4 .8M221.2 150.4l-1.2 .7M225.9 153.1v8.2M226 145.7a1.28 1.28 0 0 1 1.9 .3 1.22 1.22 0 0 1-2.1 .1zM228.6 147.1a.76 .76 0 0 1 1.3 .4 .82 .82 0 0 1-1.4-.2zM231.2 152.7v23.4M239.8 147.7v21.8l1.2-.7"/>
<path d="M239.8 147.7l-8.6 5M247.4 144.7v1.7M248.6 144.1l-1.2 .6M62.6 160.9a.42 .42 0 0 1-.2 .5 .42 .42 0 0 1-.5-.1M62.6 160.9l-.7 .4M65.4 162.5a1.6 1.6 0 0 0 .7 1.3M66.1 163.8l3.6 2M69 160.5a1.38 1.38 0 0 0 .7 1.2M69 160.5l-3.6 2M69.7 161.7l.7 .4M69.7 161.7l-3.6 2.1M70.4 165.4a.44 .44 0 0 1-.2 .4 .44 .44 0 0 1-.5 0"/>
<path d="M70.4 165.4l-.7 .4M73.2 167a1.6 1.6 0 0 0 .7 1.2M73.9 168.2l3.6 2.1M76.8 165l.1 .5 .6 .7M76.8 160.1v4.9M76.8 165l-3.6 2M77.5 166.2l.7 .4M77.5 166.2l-3.6 2M78.2 169.9a.44 .44 0 0 1-.2 .4 .44 .44 0 0 1-.5 0M78.2 169.9l-.7 .4M85.1 163.8l5.2 3.1M85.1 164.6l4.5 2.6"/>
<path d="M85.1 165.6l4.5 2.6M85.1 169l.7 .5M85.8 169.5v1l-5.9 3.3M89.6 167.2v1M90.3 166.9l-.7 .3M215.3 162a.72 .72 0 0 1-.3 .8 .72 .72 0 0 1-.9-.1M215.3 162l-1.2 .7M220 164.7a2.61 2.61 0 0 0 1.2 2M221.2 166.7l5.9 3.4M225.9 161.3a2.61 2.61 0 0 0 1.2 2.1M225.9 161.3l-5.9 3.4M227.1 163.4l1.2 .6"/>
<path d="M227.1 163.4l-5.9 3.3M228.3 169.5a.7 .7 0 0 1-.4 .7 .7 .7 0 0 1-.8-.1M228.3 169.5l-1.2 .6M239.8 168.1l1.2 .7M241 168.8v1.6l-9.8 5.7M106.2 203.7h185"/>
<circle cx="59" cy="134.8" r=".16"/>
<circle cx="58.2" cy="140.4" r=".18"/>
<circle cx="65.7" cy="141.1" r=".16"/>
</g>
<g fill="none" stroke="#000" stroke-width=".21">
<path d="M6.6 12.7h94.2v39.3h-94.2zM6.6 19.7h94.2M18.6 12.7v39.3M38.7 12.7v39.3M88.8 12.7v39.3M6.6 25.1h94.2M6.6 30.5h94.2M6.6 35.8h94.2M125.6 35l21 9.2M6.6 41.2h94.2M6.6 46.6h94.2M242.7 43.8l-27.4 29.7"/>
<path d="M260.1 55.1l-14.6 15M125.8 64.5l30.9 9.5M246.6 68.5l.5 .4-1.6 1.2zM123.3 92.2l23.9 9.8M274.3 118.7l-21.1 17.5M137.6 187.7h153.6M137.6 191.7h153.6M137.6 199.7h153.6M152.8 183.7v20M200.7 183.7v4M210 183.7v4M211.3 191.7v12"/>
<path d="M230.4 191.7v12M263.2 183.7v20M272.8 183.7v8M276.4 195.6h.1M281.4 195.6v4.1M282.6 197.7h7.8M282.6 197.1l3-.9v3l-3-.8zM285 195.6h.1M288.4 195.8v3.8M291.2 195.6l-153.6 .1"/>
<circle cx="120.4" cy="32.7" r="5.6"/>
<circle cx="246.5" cy="39.7" r="5.6"/>
<circle cx="264" cy="51" r="5.6"/>
<circle cx="120.4" cy="62.8" r="5.6"/>
<circle cx="118.1" cy="90.1" r="5.6"/>
<circle cx="278.6" cy="115.1" r="5.6"/>
<circle cx="288.4" cy="197.7" r="1.74"/>
<circle cx="288.4" cy="197.7" r=".93"/>
</g>
<path d="M203.3 54.7a3.4 3.4 0 0 1 4.8 .3v.4a2.47 2.47 0 0 1-3 1.4 1.84 1.84 0 0 1-2-1.6zM63.2 133.7a2.05 2.05 0 0 1 2.9 .2v.1a1.17 1.17 0 0 1-1.5 1 1.18 1.18 0 0 1-1.5-1.1z" fill="none" stroke="#808080" stroke-width=".25"/>
<path d="M291.2 191.7h-28v12" fill="none" stroke="#000" stroke-width=".35"/>
<path d="M6.7 12.9h284.5v190.8h-284.5zM137.6 183.7v20M291.2 183.7h-185v20" fill="none" stroke="#000" stroke-width=".5"/>
<path d="M272.8 195.6h.1M276.4 199.7v4M285 199.7v4" fill="none" stroke="#c0c0c0" stroke-width=".21"/>
<path d="M146.4 44.1a.24 .24 0 0 0 .1 .3 .24 .24 0 0 0 .3-.1l-.2-.1 .2 .1-.2-.4zM156.6 73.9l-.1 .1a.21 .21 0 0 0 .2 .3 .21 .21 0 0 0 .3-.2l-.3-.1 .3 .1-.2-.3zM147.1 101.8v.1a.22 .22 0 0 0 0 .3 .22 .22 0 0 0 .4-.1l-.3-.1 .3 .1-.1-.3zM246.6 68.5l.5 .4-1.6 1.2zM215.1 73.4v.3l.2-.2-.1 .3a.24 .24 0 0 0 .3-.3 .24 .24 0 0 0-.4-.1zM253.1 136l-.1 .4 .2-.2-.2 .2h.3a.25 .25 0 0 0 .1-.3 .25 .25 0 0 0-.3-.1z" fill="#000"/>
<g font-size="8.5">
<text x="118.1" y="35.8">1</text>
<text x="244.2" y="42.7">5</text>
<text x="261.7" y="54">6</text>
<text x="118.1" y="65.8">4</text>
<text x="115.8" y="93.1">2</text>
<text x="276.3" y="118.1">3</text>
</g>
<g font-size="3.2">
<text x="153.6" y="190.8">--</text>
<text x="153.6" y="186.8">80400309000</text>
<text x="154.3" y="194.8">/</text>
<text x="154.3" y="198.8">/ HRC</text>
<text x="230.8" y="198.7">--</text>
<text x="230.8" y="202.8">60043.06</text>
</g>
<g font-size="2.8">
<text x="7.8" y="15.8">MONTAJ</text>
<text x="20.9" y="17.3">PARÇA KODU</text>
<text x="60.1" y="17.3">TANIM</text>
<text x="91.6" y="17.3">ADET</text>
<text x="10.9" y="18.7">NO</text>
<text x="12" y="23.4">1</text>
<text x="19.1" y="23.4">80400309001</text>
<text x="39.3" y="23.4">-</text>
<text x="94.1" y="23.4">1</text>
<text x="12" y="28.8">2</text>
<text x="19.1" y="28.8">80400309004</text>
<text x="39.3" y="28.8">-</text>
<text x="94.1" y="28.8">1</text>
<text x="12" y="34.2">3</text>
<text x="19.1" y="34.2">80400309005</text>
<text x="39.3" y="34.2">-</text>
<text x="94.1" y="34.2">1</text>
<text x="12" y="39.5">4</text>
<text x="19.1" y="39.5">80400309003</text>
<text x="39.3" y="39.5">TAMPON PİSTON MİLİ PLAKASI</text>
<text x="94.1" y="39.5">1</text>
<text x="12" y="44.9">5</text>
<text x="19.1" y="44.9">80400309002</text>
<text x="39.3" y="44.9">-</text>
<text x="94.1" y="44.9">1</text>
<text x="12" y="50.3">6</text>
<text x="19.1" y="50.3">80400300006</text>
<text x="39.3" y="50.3">FORMLA KALIP BAĞ KAMASI</text>
<text x="94.1" y="50.3">8</text>
<text x="263.7" y="186.7">Ü.Adet:</text>
<text x="263.9" y="190.5">Vers.:</text>
<text x="211.5" y="194.5">Hammadde Adı:</text>
<text x="230.8" y="194.7">Material &lt;not specified&gt;</text>
<text x="138.3" y="202.6">SON KAYIT:</text>
<text x="163.6" y="202.6">2 Aralık 2024 Pazartesi 00:46:16</text>
<text x="212.1" y="198.4">Sip. Ölçüsü:</text>
<text x="212.2" y="202.7">Ağırlık:</text>
</g>
<g font-size="2.6">
<text x="265.9" y="194.4">GENEL TOLERANS</text>
<text x="264.2" y="198.5">DIN 7168 m T</text>
<text x="264.3" y="202.6">ÖLÇEK</text>
<text x="278.5" y="202.6">1:10</text>
<text x="286.5" y="202.6">A4</text>
</g>
<g font-size="2.5">
<text x="138.3" y="186.4">Parça Kodu:</text>
<text x="138.3" y="190.5">Parça Adı:</text>
<text x="201.2" y="186.5">Ü.Kodu:</text>
<text x="138.3" y="194.5">Kaplama Şekli:</text>
<text x="138.3" y="198.6">Isıl İşlem:</text>
<text x="6.7" y="206.7">F:\CAD2_TASARIM_MUSTERI (150Gb) - Backup\4\28_TMPL_TIM PLASTIK\6101\</text>
</g>
</svg>
